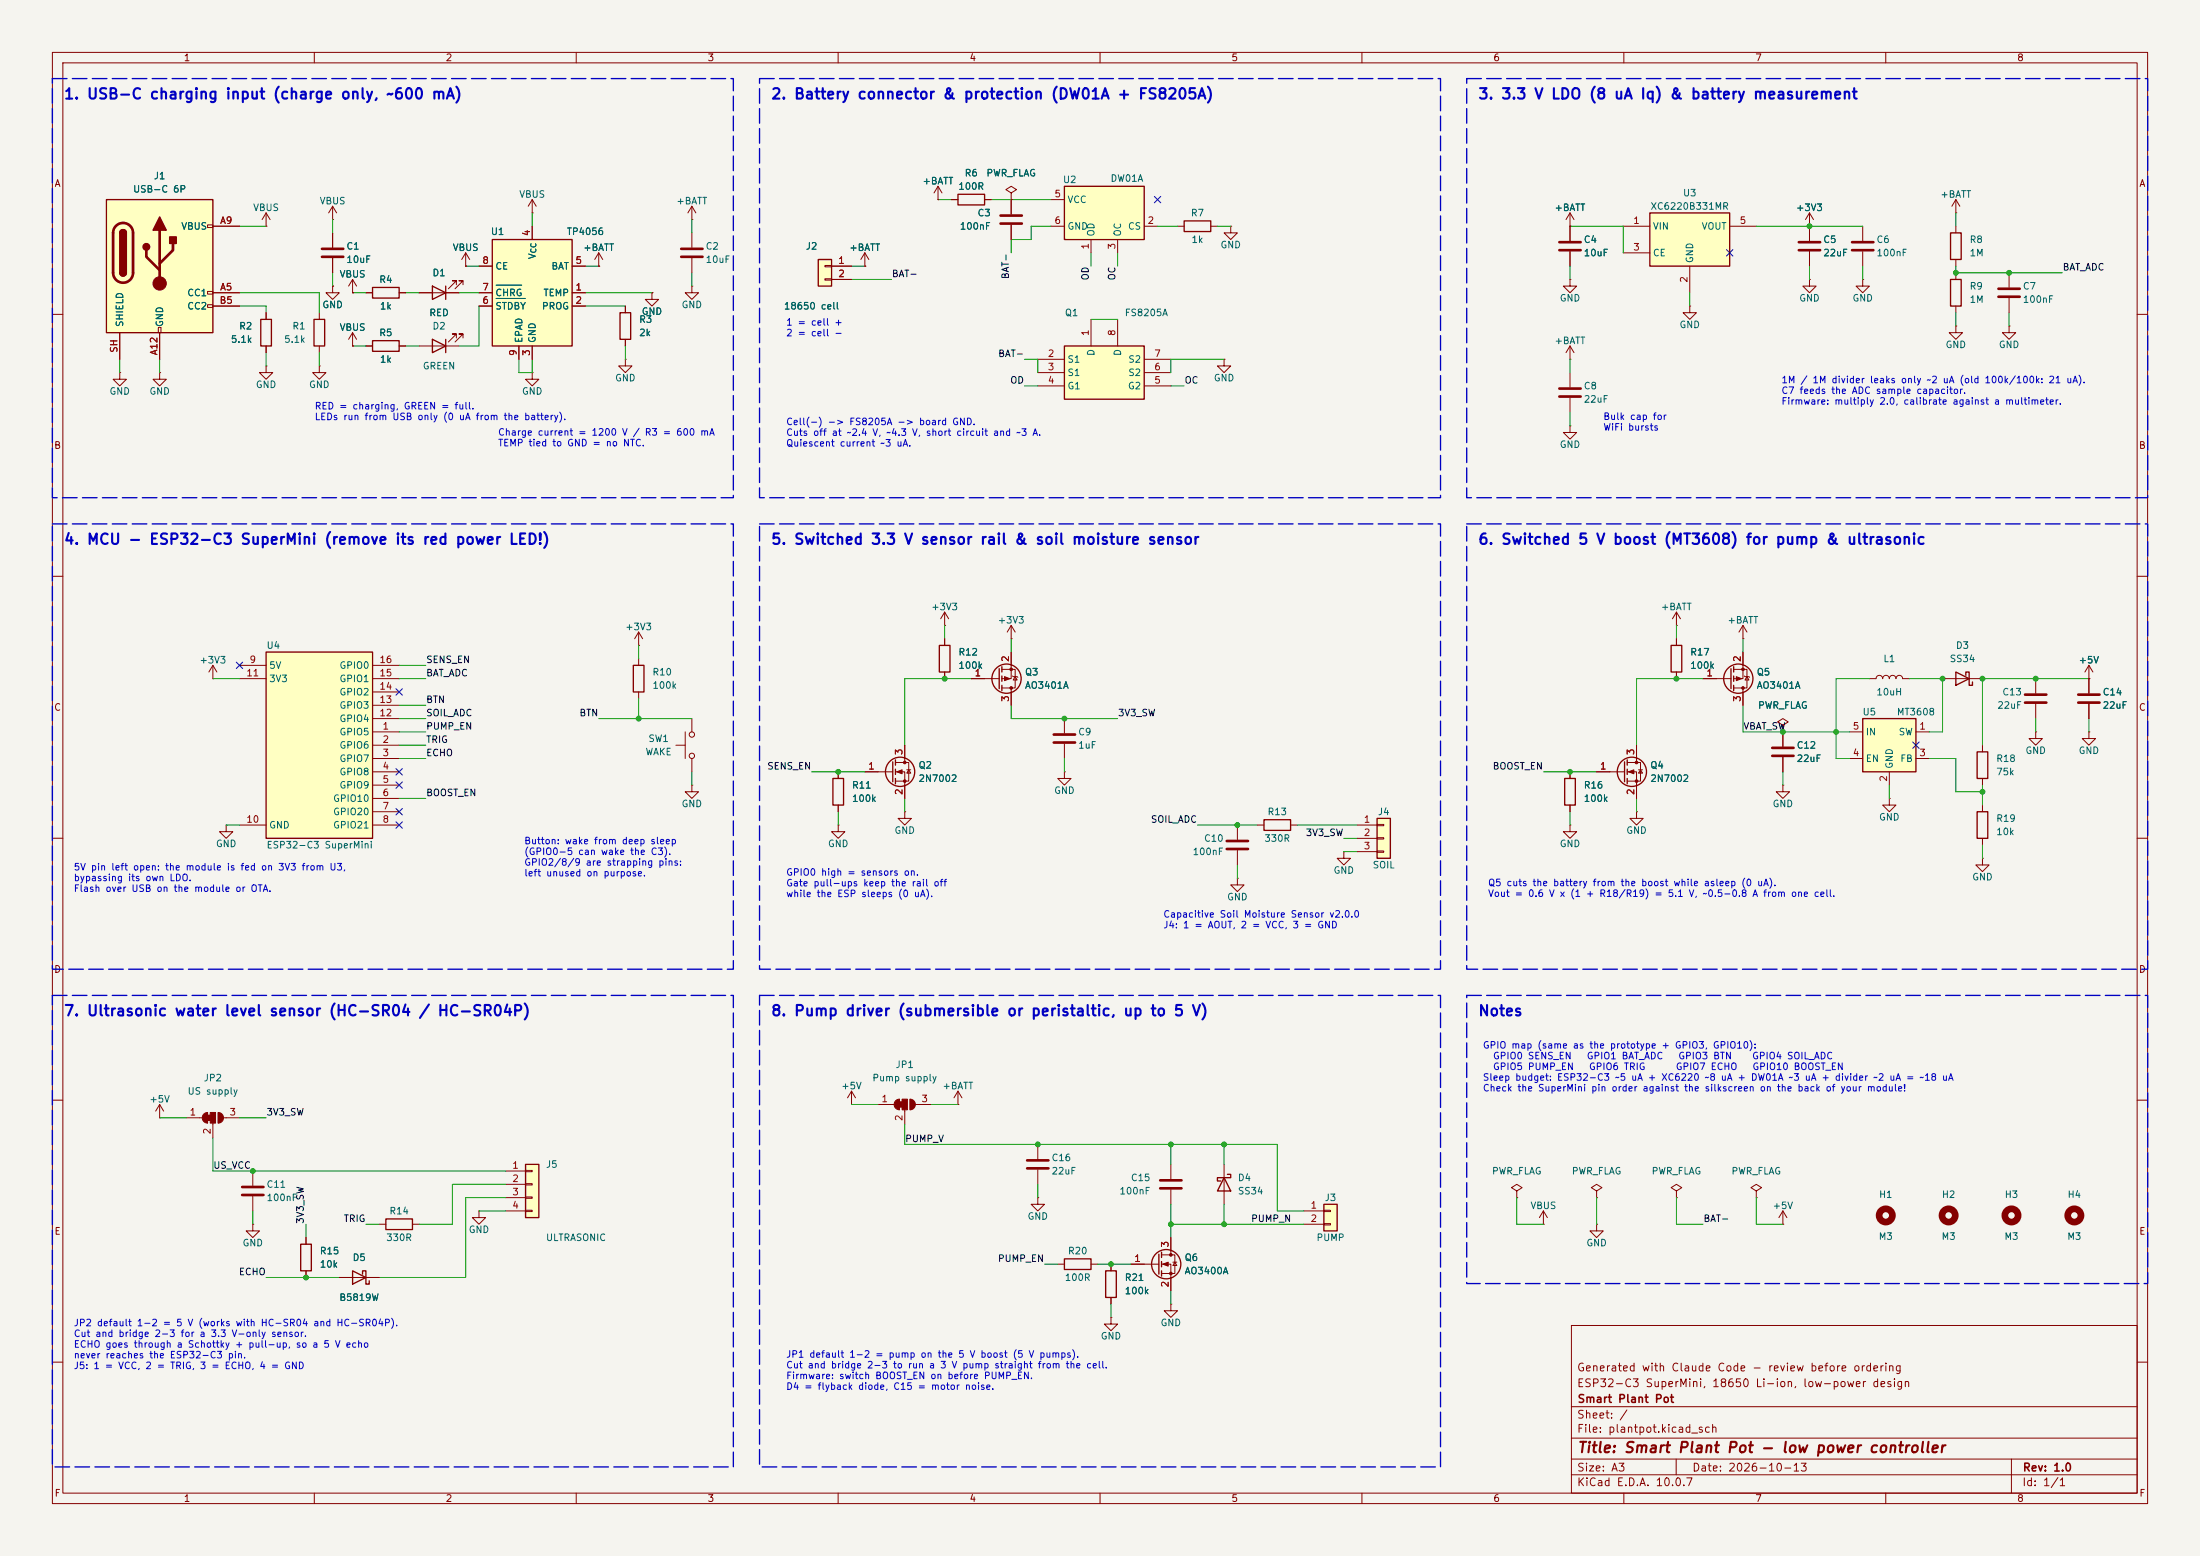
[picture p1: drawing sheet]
<svg xmlns="http://www.w3.org/2000/svg" width="420mm" height="297mm" viewBox="0 0 420 297" stroke-linecap="round" stroke-linejoin="round" font-family="sans-serif">
<path d="M0 0h420v297h-420z" fill="#f5f4ef" stroke="#f5f4ef" stroke-width=".19"/>
<g fill="none" stroke="#840000" stroke-width=".19">
<path d="M10 10h400v277h-400zM12 12h396v273h-396zM60 10v2M110 10v2M160 10v2M210 10v2M260 10v2M310 10v2M360 10v2M61 59.7v1.3M10 60h2M61 66v1.3"/>
<path d="M408 60h2M10 110h2M408 110h2M340.4 139.7v2.8M10 160h2M299.7 157.5v1.3h1.3l-1.3 1.2-1.3-1.2h1.3M299.7 157.5h.1M299.7 147.3v1.3M299.7 153.7v1.2M340.4 149.9v1.2h1.2l-1.2 1.3-1.3-1.3h1.3M340.4 149.9h.1M340.4 144.5v2.8"/>
<path d="M360.7 152.4v1.3h1.2l-1.2 1.2-1.3-1.2h1.3M360.7 152.4h.1M408 160h2M378.5 163.8v1.3h1.2l-1.2 1.3-1.3-1.3h1.3M378.5 163.8h.1M10 210h2M408 210h2M300 253h108v32h-108zM10 260h2M300 278.5h108M300 274.5h108M300 268.5h108"/>
<path d="M320 278.5v3M384 278.5v6.5M408 260h2M60 285v2M110 285v2M160 285v2M210 285v2M260 285v2M300 281.5h108M310 285v2M360 285v2"/>
</g>
<path d="M59.9 61h2.1v5h-2.1zM298.7 148.6h2v5.1h-2z" fill="none" stroke="#840000" stroke-width=".25"/>
<path d="M338.3 142.7h4.1M338.3 144.3h4.1" fill="none" stroke="#840000" stroke-width=".51"/>
<path d="M20.3 38.1h20.3v25.4h-20.3z" fill="#ffffc2"/>
<g fill="none" stroke="#840000" stroke-width=".19">
<path d="M39.6 42.9h1v.5h-1zM39.6 55.6h1v.5h-1zM39.6 58.2h1v.5h-1zM40.6 55.9h5.1M40.6 43.2h5.1M40.6 58.4h5.1M50.8 43.2h.1M50.8 40.6l-.8 1.3M50.8 40.6l.8 1.3M50.8 40.6v2.6M50.8 59.7v1.3M63.5 54.6v1.3h1.3l-1.3 1.3-1.3-1.3h1.3"/>
<path d="M63.5 54.6h.1M67.3 55.9h.1M67.3 53.3l-.8 1.3M67.3 53.3l.8 1.3M67.3 53.3v2.6M69.8 55.9h1.3M76.2 55.9h1.3M80 55.9h7.6M87.1 54.4v-.8h-.7h.7l-1.5 1.5M88.4 54.4v-.8h-.8h.8l-1.5 1.5M88.9 50.8h.1M88.9 48.3l-.8 1.2"/>
<path d="M88.9 48.3l.8 1.2M88.9 48.3v2.5M119.4 58.4v1.3M124.5 55.9v1.3h1.2l-1.2 1.2-1.3-1.2h1.3M124.5 55.9h.1M132.1 54.6v1.3h1.2l-1.2 1.3-1.3-1.3h1.3M132.1 54.6h.1M22.9 71.1v1.3h1.2l-1.2 1.3-1.3-1.3h1.3M22.9 71.1h.1M22.9 63.5v5.1M30.2 62.5h.5v1h-.5zM30.5 71.1v1.3h1.2l-1.2 1.3-1.3-1.3h1.3"/>
<path d="M30.5 71.1h.1M30.5 63.5v5.1M50.8 69.9v1.2h1.3l-1.3 1.3-1.3-1.3h1.3M50.8 69.9h.1M50.8 66v1.3M61 69.9v1.2h1.2l-1.2 1.3-1.3-1.3h1.3M61 69.9h.1M67.3 66h.1M67.3 63.5v2.5M67.3 63.5l-.8 1.3M67.3 63.5l.8 1.3M69.8 66h1.3"/>
<path d="M76.2 66h1.3M80 66h7.6M87.1 64.5v-.7h-.7h.7l-1.5 1.5M88.4 64.5v-.7h-.8h.8l-1.5 1.5M119.4 64.8v1.2M340.4 138.4l1-.6-1-.6-1.1 .6 1.1 .6v1.3M340.4 139.7h.1M388.6 139.7v1.3h1.3l-1.3 1.2-1.3-1.2h1.3M388.6 139.7h.1M388.6 129.5v2.8M388.6 134.4v2.8M398.8 139.7v1.3h1.2l-1.2 1.2-1.3-1.2h1.3"/>
<path d="M398.8 139.7h.1M398.8 129.5h.1M398.8 127l-.8 1.3M398.8 127l.7 1.3M398.8 127v5.3M398.8 134.4v2.8M312.4 154.9v1.3h1.3l-1.3 1.3-1.3-1.3h1.3M312.4 154.9h.1M378.5 142.2v1.3M378.5 148.6v1.3"/>
</g>
<path d="M20.3 38.1h20.3v25.4h-20.3zM22.9 44.5a.64 .64 0 0 1 .6-.7 .64 .64 0 0 1 .6 .7M22.9 52.1a.64 .64 0 0 0 .6 .6 .64 .64 0 0 0 .6-.6M71.1 54.9h5.1v2h-5.1zM82.5 54.6l2.6 1.3-2.6 1.3zM85.1 54.6v2.6M118.4 59.7h2v5.1h-2zM49.8 61h2v5h-2zM71.1 65h5.1v2.1h-5.1zM82.5 64.8l2.6 1.2-2.6 1.3zM85.1 64.8v2.5M377.4 143.5h2.1v5.1h-2.1z" fill="none" stroke="#840000" stroke-width=".25"/>
<path d="M22.1 43.1a1.9 1.9 0 0 1 2.1-.4 1.9 1.9 0 0 1 1.2 1.8v7.6a1.91 1.91 0 0 1-1.9 1.9 1.91 1.91 0 0 1-1.9-1.9v-7.8l.2-.6zM27.9 47.8v1.2l2.6 2.6M30.5 43.9v10.2M33 46.5v1.3l-2.5 2.5M386.6 132.6h4.1M386.6 134.1h4.1M396.7 132.6h4.1M396.7 134.1h4.1" fill="none" stroke="#840000" stroke-width=".51"/>
<g fill="#840000" stroke="#840000" stroke-width=".25">
<path d="M22.9 44.5h1.2v7.6h-1.2z"/>
<path d="M23 44a.64 .64 0 0 1 .7-.1 .64 .64 0 0 1 .4 .6h-1.2z"/>
<path d="M22.9 52.1h1.2a.64 .64 0 0 1-.6 .6 .64 .64 0 0 1-.6-.6z"/>
<path d="M30.5 41.4l1.2 2.5h-2.5z"/>
<path d="M32.4 45.2h1.3v1.3h-1.3z"/>
<circle cx="27.9" cy="47.1" r=".63"/>
</g>
<circle cx="30.5" cy="54.1" r="1.27" fill="#840000" stroke="#840000" stroke-width=".19"/>
<path d="M355.6 137.2h10.2v10.1h-10.2z" fill="#ffffc2"/>
<path d="M355.6 137.2h10.2v10.1h-10.2z" fill="none" stroke="#840000" stroke-width=".25"/>
<path d="M353.1 139.7h2.5M365.8 139.7h2.5M353.1 144.8h2.5M360.7 147.3v2.6M365.8 144.8h2.5" fill="none" stroke="#840000" stroke-width=".19"/>
<path d="M94 45.7h15.2v20.3h-15.2z" fill="#ffffc2"/>
<g fill="none" stroke="#840000" stroke-width=".25">
<path d="M182.9 37.1h5.1v2h-5.1zM94 45.7h15.2v20.3h-15.2zM226.1 42.2h5v2h-5zM190.8 127.6v3.8M191.3 127.3v1M191.3 129v1M191.3 130.8v1M319 123.2h2.1v5.1h-2.1zM310.1 145.4v3.8M310.6 145v1.1M310.6 146.8v1M310.6 148.6v1"/>
<path d="M377.4 154.9h2.1v5.1h-2.1z"/>
<circle cx="192.2" cy="129.5" r="2.79"/>
<circle cx="311.5" cy="147.3" r="2.79"/>
</g>
<g fill="none" stroke="#840000" stroke-width=".19">
<path d="M63.5 39.4l-.8 1.2M63.5 39.4l.8 1.2M63.5 39.4v2.5M101.6 38.1v2.5M101.6 38.1l-.8 1.3M101.6 38.1l.8 1.3M132.1 39.4v2.5M132.1 39.4l-.8 1.2M132.1 39.4l.7 1.2M181.6 38.1h1.3M188 38.1h1.2M193 36.8l1.1-.6-1.1-.6-1 .6 1 .6v1.3"/>
<path d="M193 38.1h.1M193 38.1v2.8M63.5 41.9h.1M91.4 55.9h2.6M91.4 58.4h2.6M91.4 50.8h2.6M101.6 40.6h.1M101.6 43.2v2.5M109.2 55.9h2.6M109.2 58.4h2.6M109.2 50.8h2.6M132.1 41.9h.1"/>
<path d="M132.1 44.5v2.7M132.1 49.3v2.8M193 42.9v2.8M224.8 43.2h1.3M231.1 43.2h1.3M234.9 43.2v1.3h1.3l-1.3 1.2-1.2-1.2h1.2M234.9 43.2h.1M99.1 66v2.6M101.6 66v2.6M320 119.4h.1M320 116.8v2.6M320 116.8l-.7 1.3"/>
<path d="M320 116.8l.8 1.3M332.7 119.4l-.7 1.3M332.7 119.4l.8 1.3M332.7 119.4v2.5M185.4 129.5h5.4M191.3 127.8h2.5v3.5h-2.5M193 124.5v5h-1.7M193 131.3v3.3M193.3 129l1 .3M193.8 129.2l.4 .6h-.8zM320 121.9v1.3M320 128.3v1.2"/>
<path d="M332.7 121.9h.1M304.8 147.3h5.3M310.6 145.5h2.6v3.6h-2.6M310.6 147.3h1.8v5.1M312.4 142.2v3.3M312.8 146.9h.8M313.2 146.9l.4 .7h-.8zM378.5 153.7v1.2M378.5 160v1.3"/>
</g>
<path d="M94.7 57h5.6M94.7 54.4h4.9" fill="none" stroke="#006464" stroke-width=".19"/>
<path d="M130 47.5h4.1M130 49h4.1M191 41.1h4.1M191 42.7h4.1" fill="none" stroke="#840000" stroke-width=".51"/>
<g fill="#840000" stroke="#840000" stroke-width=".19">
<path d="M310.9 147.3l1-.4v.8z"/>
<path d="M191.8 129.2l1 .3-1 .4z"/>
<circle cx="312.4" cy="145.5" r=".25"/>
<circle cx="312.4" cy="149.1" r=".25"/>
<circle cx="193" cy="131.3" r=".25"/>
<circle cx="193" cy="127.8" r=".25"/>
</g>
<path d="M203.2 35.6h15.2v10.1h-15.2z" fill="#ffffc2"/>
<path d="M203.2 35.6h15.2v10.1h-15.2z" fill="none" stroke="#840000" stroke-width=".25"/>
<path d="M200.7 38.1h2.5M200.7 43.2h2.5M208.3 45.7v2.6M213.4 45.7v2.6M218.4 43.2h2.6M236.2 157.5v2.8M236.2 167.6v1.3h1.3l-1.3 1.3-1.3-1.3h1.3M236.2 167.6h.1M236.2 162.3v2.8M256.5 162.6v1.2h1.3l-1.3 1.3-1.2-1.3h1.2M256.5 162.6h.1" fill="none" stroke="#840000" stroke-width=".19"/>
<path d="M234.2 160.5h4.1M234.2 162.1h4.1" fill="none" stroke="#840000" stroke-width=".51"/>
<path d="M262.9 156.2h2.5v7.6h-2.5z" fill="#ffffc2"/>
<g fill="none" stroke="#840000" stroke-width=".25">
<path d="M179.3 123.2h2.1v5.1h-2.1zM373.4 128.3l2.5 1.2-2.5 1.3zM375.3 128.9v-.6h.6v2.5h.7v-.6M159 148.6h2v5.1h-2zM170.4 145.4v3.8M170.9 145v1.1M170.9 146.8v1M170.9 148.6v1M241.3 156.5h5.1v2h-5.1zM262.9 156.2h2.5v7.6h-2.5zM221.2 239.4v3.8M221.7 239v1"/>
<path d="M233.7 224.8l1.2 2.5h-2.5zM234.3 224.2h.6v.6h-2.5v.6h.6M221.7 240.8v1M221.7 242.6v1"/>
<circle cx="171.8" cy="147.3" r="2.79"/>
<circle cx="222.6" cy="241.3" r="2.79"/>
</g>
<g fill="none" stroke="#840000" stroke-width=".19">
<path d="M63.5 44.5v2.7M63.5 49.3v2.8M233.7 68.6v1.3h1.2l-1.2 1.2-1.3-1.2h1.3M233.7 68.6h.1M299.7 81.3v1.3h1.3l-1.3 1.2-1.3-1.2h1.3M299.7 81.3h.1M180.3 119.4h.1M180.3 116.8v2.6M180.3 116.8l-.7 1.3M180.3 116.8l.8 1.3M193 119.4l-.7 1.3M193 119.4l.8 1.3"/>
<path d="M193 119.4v2.5M180.3 121.9v1.3M180.3 128.3v1.2M193 121.9h.1M203.2 137.2v2.8M356.9 129.5h1.2a.64 .64 0 0 1 .7-.6 .64 .64 0 0 1 .6 .6 .64 .64 0 0 1 .6-.6 .64 .64 0 0 1 .7 .6 .64 .64 0 0 1 .6-.6 .64 .64 0 0 1 .6 .6 .64 .64 0 0 1 .7-.6 .64 .64 0 0 1 .6 .6h1.3M370.8 129.5h7.7M160 157.5v1.3h1.3l-1.3 1.2-1.3-1.2h1.3M160 157.5h.1M160 147.3v1.3M160 153.7v1.2M165.1 147.3h5.3"/>
<path d="M170.9 145.5h2.6v3.6h-2.6M170.9 147.3h1.8v5.1M172.7 154.9v1.3h1.3l-1.3 1.3-1.3-1.3h1.3M172.7 154.9h.1M172.7 142.2v3.3M173.1 146.9h.8M173.5 146.9l.4 .7h-.8zM203.2 147.3v1.3h1.3l-1.3 1.3-1.3-1.3h1.3M203.2 147.3h.1M203.2 142v2.8M240 157.5h1.3M246.4 157.5h1.2"/>
<path d="M259.1 157.5h3.8M262.9 157.4h1.3v.2h-1.3zM262.9 159.9h1.3v.2h-1.3zM259.1 160h3.8M259.1 162.6h3.8M262.9 162.4h1.3v.3h-1.3zM162.6 210.8h.1M162.6 208.3l-.8 1.3M162.6 208.3l.7 1.3M162.6 208.3v2.5M167.6 210.8h3.1M171.7 209.8v2"/>
<path d="M172.7 211.8v2.8M173.7 209.8v2M174.8 210.8h3M182.9 210.8h.1M182.9 208.3l-.8 1.3M182.9 208.3l.7 1.3M182.9 208.3v2.5M198.1 218.4v2.8M198.1 228.6v1.3h1.3l-1.3 1.2-1.3-1.2h1.3M198.1 228.6h.1M198.1 223.3v2.8M221.7 239.5h2.6v3.6h-2.6"/>
<path d="M223.5 236.2v3.3M233.7 222.2v7.7M215.9 241.3h5.3M221.7 241.3h1.8v5.1M223.5 248.9v1.3h1.3l-1.3 1.3-1.3-1.3h1.3M223.5 248.9h.1M223.9 240.9h.8M224.3 240.9l.4 .7h-.8z"/>
</g>
<g fill="#840000" stroke="#840000" stroke-width=".19">
<path d="M171.2 147.3l1-.4v.8z"/>
<path d="M171.7 210.3h.5v1h-.5z"/>
<path d="M171 210.1l.7-.3v2a1.02 1.02 0 0 1-.9-.6 1.02 1.02 0 0 1 .2-1.1z"/>
<path d="M172.2 209.8h1v2h-1z"/>
<path d="M173.7 209.8a1.02 1.02 0 0 1 1 1 1.02 1.02 0 0 1-1 1z"/>
<path d="M222 241.3l1-.4v.8z"/>
<circle cx="172.7" cy="145.5" r=".25"/>
<circle cx="172.7" cy="149.1" r=".25"/>
<circle cx="223.5" cy="239.5" r=".25"/>
<circle cx="223.5" cy="243.1" r=".25"/>
</g>
<path d="M61.5 47.5h4M61.5 49h4M201.2 140.2h4M201.2 141.7h4M196.1 221.5h4.1M196.1 223h4.1" fill="none" stroke="#840000" stroke-width=".51"/>
<path d="M252.7 229.9h2.6v5h-2.6z" fill="#ffffc2"/>
<path d="M252.7 229.9h2.6v5h-2.6zM203.2 240.3h5.1v2h-5.1zM211.1 242.6h2v5h-2z" fill="none" stroke="#840000" stroke-width=".25"/>
<path d="M223.5 222.2v2.8M223.5 227.1v2.8M248.9 231.1h3.8M248.9 233.7h3.8M252.7 231h1.3v.3h-1.3zM252.7 233.6h1.3v.2h-1.3zM201.9 241.3h1.3M208.3 241.3h1.2M212.1 251.5v1.2h1.3l-1.3 1.3-1.3-1.3h1.3M212.1 251.5h.1M212.1 241.3v1.3M212.1 247.6v1.3" fill="none" stroke="#840000" stroke-width=".19"/>
<path d="M221.5 225.3h4.1M221.5 226.8h4.1" fill="none" stroke="#840000" stroke-width=".51"/>
<path d="M156.2 49.5h2.5v5.1h-2.5z" fill="#ffffc2"/>
<path d="M156.2 49.5h2.5v5.1h-2.5z" fill="none" stroke="#840000" stroke-width=".25"/>
<path d="M179.1 38.1h.1M179.1 35.6l-.8 1.2M179.1 35.6l.7 1.2M179.1 35.6v2.5M157.5 50.7h1.2v.2h-1.2zM157.5 53.2h1.2v.3h-1.2zM158.7 50.8h3.9M158.7 53.3h3.9M165.1 50.8h.1M165.1 48.3l-.8 1.2M165.1 48.3l.8 1.2M165.1 48.3v2.5" fill="none" stroke="#840000" stroke-width=".19"/>
<path d="M203.2 66h15.2v10.2h-15.2z" fill="#ffffc2"/>
<path d="M203.2 66h15.2v10.2h-15.2z" fill="none" stroke="#840000" stroke-width=".25"/>
<path d="M198.1 68.6h5.1M198.1 71.1h5.1M198.1 73.7h5.1M208.3 61v5M213.4 61v5M218.4 68.6h5.1M218.4 71.1h5.1M218.4 73.7h5.1" fill="none" stroke="#840000" stroke-width=".19"/>
<path d="M315 40.6h15.2v10.2h-15.2z" fill="#ffffc2"/>
<g fill="none" stroke="#840000" stroke-width=".25">
<path d="M315 40.6h15.2v10.2h-15.2zM372.4 53.3h2v5.1h-2zM330.5 127.6v3.8M331 127.3v1M331 129v1M331 130.8v1"/>
<circle cx="331.9" cy="129.5" r="2.79"/>
</g>
<g fill="none" stroke="#840000" stroke-width=".19">
<path d="M373.4 38.1v2.5M373.4 38.1l-.8 1.3M373.4 38.1l.7 1.3M299.7 43.2h.1M299.7 40.6l-.7 1.3M299.7 40.6l.8 1.3M299.7 40.6v2.6M309.9 43.2h5.1M309.9 48.3h5.1M322.6 50.8v5.1M330.2 43.2h5.1M373.4 40.6h.1"/>
<path d="M373.4 52.1v1.2M373.4 58.4v1.3M383.5 52.1v2.8M383.5 56.9v2.8M299.7 71.1v2.8M299.7 75.9v2.8M383.5 62.2v1.3h1.3l-1.3 1.3-1.2-1.3h1.2M383.5 62.2h.1M121.9 123.2h.1M121.9 120.7l-.7 1.2M121.9 120.7l.8 1.2M121.9 120.7v2.5"/>
<path d="M325.1 129.5h5.4M331 127.8h2.5v3.5h-2.5M332.7 124.5v5h-1.7M332.7 131.3v3.3M333 129l1 .3M333.5 129.2l.4 .6h-.8zM35.6 213.4h3M39.6 212.3v2.1M40.6 214.4v2.8M41.7 212.3v2.1M42.7 213.4h3"/>
</g>
<g fill="#840000" stroke="#840000" stroke-width=".19">
<path d="M39.6 212.9h.5v1h-.5z"/>
<path d="M38.9 212.6l.7-.3v2.1a1.02 1.02 0 0 1-.9-.7 1.02 1.02 0 0 1 .2-1.1z"/>
<path d="M40.1 212.3h1v2.1h-1z"/>
<path d="M41.7 212.3a1.02 1.02 0 0 1 1 1.1 1.02 1.02 0 0 1-1 1z"/>
<path d="M331.5 129.2l1 .3-1 .4z"/>
<circle cx="332.7" cy="131.3" r=".25"/>
<circle cx="332.7" cy="127.8" r=".25"/>
</g>
<path d="M381.5 55.1h4.1M381.5 56.6h4.1M297.7 74.2h4.1M297.7 75.7h4.1" fill="none" stroke="#840000" stroke-width=".51"/>
<path d="M50.8 124.5h20.3v35.5h-20.3z" fill="#ffffc2"/>
<path d="M372.4 44.5h2v5h-2zM50.8 124.5h20.3v35.5h-20.3zM73.7 232.7h5v2h-5zM67.3 242.6l2.5 1.2-2.5 1.3zM69.2 243.2v-.6h.6v2.5h.7v-.6" fill="none" stroke="#840000" stroke-width=".25"/>
<g fill="none" stroke="#840000" stroke-width=".19">
<path d="M114.3 50.8h.1M114.3 48.3l-.8 1.2M114.3 48.3l.8 1.2M114.3 48.3v2.5M299.7 53.3v1.3h1.3l-1.3 1.3-1.3-1.3h1.3M299.7 53.3h.1M299.7 43.2v2.8M299.7 48v2.8M322.6 58.4v1.3h1.2l-1.2 1.3-1.3-1.3h1.3M322.6 58.4h.1M345.4 43.2h.1M345.4 53.3v1.3h1.3l-1.3 1.3-1.2-1.3h1.2"/>
<path d="M345.4 53.3h.1M345.4 40.6l-.7 1.3M345.4 40.6l.8 1.3M345.4 40.6v5.4M345.4 48v2.8M355.6 53.3v1.3h1.3l-1.3 1.3-1.3-1.3h1.3M355.6 53.3h.1M355.6 43.2v2.8M355.6 48v2.8M373.4 43.2v1.3M373.4 49.5v1.3M40.6 129.5h.1"/>
<path d="M40.6 127l-.7 1.3M40.6 127l.8 1.3M40.6 127v2.5M45.7 127h5.1M45.7 129.5h5.1M71.1 139.7h5.1M71.1 127h5.1M71.1 129.5h5.1M71.1 137.2h5.1M71.1 134.6h5.1M71.1 132.1h5.1M43.2 157.5v1.3h1.2l-1.2 1.2-1.3-1.2h1.3"/>
<path d="M43.2 157.5h.1M45.7 157.5h5.1M71.1 142.2h5.1M71.1 144.8h5.1M71.1 147.3h5.1M71.1 149.9h5.1M71.1 152.4h5.1M71.1 154.9h5.1M71.1 157.5h5.1M30.5 213.4h.1M30.5 210.8l-.8 1.3M30.5 210.8l.7 1.3"/>
<path d="M30.5 210.8v2.6M48.3 233.7v1.2h1.2l-1.2 1.3-1.3-1.3h1.3M48.3 233.7h.1M72.4 233.7h1.3M78.7 233.7h1.3M294.6 233.7h.1M294.6 231.1l-.7 1.3M294.6 231.1l.8 1.3M294.6 231.1v2.6M304.8 233.7v1.2h1.3l-1.3 1.3-1.3-1.3h1.3M304.8 233.7h.1M304.8 227.3l1-.6-1-.6-1 .6 1 .6v1.3"/>
<path d="M304.8 228.6h.1M320 227.3l1.1-.6-1.1-.6-1 .6 1 .6v1.3M320 228.6h.1M64.8 243.8h7.6"/>
</g>
<path d="M297.7 46.2h4.1M297.7 47.8h4.1M343.4 46.2h4.1M343.4 47.8h4.1M353.6 46.2h4M353.6 47.8h4" fill="none" stroke="#840000" stroke-width=".51"/>
<g fill="none" stroke="#840000" stroke-width="1.3">
<circle cx="372" cy="232" r="1.27"/>
<circle cx="384" cy="232" r="1.27"/>
</g>
<path d="M100.3 222.2h2.6v10.2h-2.6z" fill="#ffffc2"/>
<path d="M120.9 127h2v5.1h-2zM57.4 237.5h2v5.1h-2zM100.3 222.2h2.6v10.2h-2.6z" fill="none" stroke="#840000" stroke-width=".25"/>
<g fill="none" stroke="#840000" stroke-width=".19">
<path d="M179.1 38.1h.1M181.6 38.1h1.3M188 38.1h1.2M193 38.1h.1M193 38.1v2.8M40.6 55.9h5.1M40.6 58.4h5.1M40.6 43.2h5.1M50.8 59.7v1.3M63.5 54.6h.1M63.5 44.5v2.7M63.5 49.3v2.8"/>
<path d="M67.3 55.9h.1M69.8 55.9h1.3M76.2 55.9h1.3M80 55.9h2.5M85.1 55.9h2.5M88.9 50.8h.1M91.4 55.9h2.6M91.4 58.4h2.6M91.4 50.8h2.6M101.6 43.2v2.5M109.2 55.9h2.6M109.2 58.4h2.6"/>
<path d="M109.2 50.8h2.6M114.3 50.8h.1M119.4 58.4v1.3M124.5 55.9h.1M158.7 50.8h3.9M158.7 53.3h3.9M165.1 50.8h.1M193 42.9v2.8M299.7 43.2h.1M299.7 43.2v2.8M299.7 48v2.8M345.4 43.2h.1"/>
<path d="M345.4 43.2v2.8M345.4 48v2.8M22.9 63.5v5.1M30.5 63.5v5.1M50.8 66v1.3M67.3 66h.1M69.8 66h1.3M76.2 66h1.3M99.1 66v2.6M101.6 71.1v1.3h1.3l-1.3 1.3-1.3-1.3h1.3M101.6 71.1h.1M101.6 66v2.6"/>
<path d="M119.4 68.6v1.3h1.2l-1.2 1.2-1.3-1.2h1.3M119.4 68.6h.1M119.4 64.8v1.2M299.7 68.6h.1M299.7 66l-.7 1.3M299.7 66l.8 1.3M299.7 66v2.6M373.4 62.2v1.3h1.2l-1.2 1.3-1.3-1.3h1.3M373.4 62.2h.1M121.9 125.7v1.3M121.9 132.1v1.3M130.8 139.7v5.1"/>
<path d="M132.1 137.2v2.5M180.3 121.9v1.3M180.3 128.3v1.2M185.4 129.5h2.6M193 124.5v2.5M193 132.1v2.5M320 121.9v1.3M320 128.3v1.2M325.1 129.5h2.6M332.7 124.5v2.5M332.7 132.1v2.5M340.4 139.7h.1"/>
<path d="M340.4 139.7v2.8M398.8 129.5h.1M398.8 129.5v2.8M398.8 134.4v2.8M129 142.2h1.8M132.1 149.9v1.2h1.2l-1.2 1.3-1.3-1.3h1.3M132.1 149.9h.1M132.1 144.8v2.5M160 147.3v1.3M160 153.7v1.2M165.1 147.3h2.5M172.7 142.2v2.6"/>
<path d="M172.7 149.9v2.5M299.7 147.3v1.3M299.7 153.7v1.2M304.8 147.3h2.5M312.4 142.2v2.6M312.4 149.9v2.5M340.4 144.5v2.8M48.3 223.5v2.8M48.3 228.3v2.8M58.4 236.2v1.3M91.4 231.1v1.3h1.3l-1.3 1.3-1.2-1.3h1.2M91.4 231.1h.1"/>
<path d="M96.5 223.5h3.8M96.5 226.1h3.8M96.5 228.6h3.8M96.5 231.1h3.8M100.3 223.4h1.3v.2h-1.3zM100.3 225.9h1.3v.3h-1.3zM100.3 228.5h1.3v.2h-1.3zM100.3 231h1.3v.3h-1.3zM223.5 236.2v2.6M289.6 227.3l1-.6-1-.6-1.1 .6 1.1 .6v1.3M289.6 228.6h.1M335.3 227.3l1-.6-1-.6-1 .6 1 .6v1.3"/>
<path d="M335.3 228.6h.1M340.4 233.7h.1M340.4 231.1l-.8 1.3M340.4 231.1l.7 1.3M340.4 231.1v2.6M58.4 242.6v1.2M64.8 243.8h2.5M69.8 243.8h2.6M212.1 241.3v1.3M212.1 247.6v1.3M215.9 241.3h2.5M223.5 243.8v2.6"/>
<circle cx="132.1" cy="144.3" r=".51"/>
<circle cx="132.1" cy="140.2" r=".51"/>
</g>
<path d="M46.2 226.6h4.1M46.2 228.1h4.1" fill="none" stroke="#840000" stroke-width=".51"/>
<g fill="none" stroke="#840000" stroke-width="1.3">
<circle cx="360" cy="232" r="1.27"/>
<circle cx="396" cy="232" r="1.27"/>
</g>
<g fill="none" stroke="#009600" stroke-width=".19">
<path d="M179.1 38.1h2.5M189.2 38.1h11.5M45.7 43.2h5.1M45.7 55.9h15.3v3.8M45.7 58.4h5.1v1.3M63.5 41.9v2.6M63.5 52.1v2.5M67.3 55.9h2.5M77.5 55.9h2.5M87.6 55.9h3.8M88.9 50.8h2.5M91.4 58.4v7.6h-3.8"/>
<path d="M101.6 40.6v2.6M111.8 50.8h2.5M111.8 55.9h12.7M111.8 58.4h7.6M132.1 41.9v2.6M132.1 52.1v2.5M162.6 50.8h2.5M162.6 53.3h7.6M200.7 43.2h-3.9v2.5h-3.8v2.6M208.3 48.3v2.5M213.4 48.3v2.5M221 43.2h3.8"/>
<path d="M232.4 43.2h2.5M299.7 50.8v2.5M299.7 43.2h10.2v5.1M322.6 55.9v2.5M335.3 43.2h20.3M345.4 50.8v2.5M355.6 50.8v2.5M373.4 50.8v1.3h20.3M373.4 40.6v2.6M373.4 59.7v2.5M383.5 59.7v2.5M22.9 68.6v2.5"/>
<path d="M30.5 68.6v2.5M50.8 67.3v2.6M61 67.3v2.6M67.3 66h2.5M77.5 66h2.5M99.1 68.6v2.5h2.5v-2.5M119.4 66v2.6M195.6 68.6h2.5v2.5M195.6 73.7h2.5M208.3 61h5.1M223.5 73.7h2.6M233.7 68.6h-10.2v2.5"/>
<path d="M299.7 68.6v2.5M299.7 78.7v2.6M180.3 119.4v2.5M320 119.4v2.5M40.6 129.5h5.1M76.2 129.5h5.1M76.2 137.2h5.1M76.2 139.7h5.1M76.2 127h5.1M76.2 134.6h5.1M114.3 137.2h17.8M121.9 123.2v2.5"/>
<path d="M121.9 133.4v3.8M185.4 129.5h-12.7v12.7M193 134.6v2.6h20.4M193 121.9v2.6M325.1 129.5h-12.7v12.7M332.7 121.9v2.6M332.7 134.6v5.1h20.4M356.9 129.5h-6.4v15.3h2.6M364.5 129.5h6.3v10.2h-2.5M388.6 137.2v2.5M398.8 129.5h-20.3v12.7M398.8 137.2v2.5"/>
<path d="M43.2 157.5h2.5M76.2 144.8h5.1M76.2 142.2h5.1M76.2 152.4h5.1M132.1 147.3v2.6M154.9 147.3h10.2M160 154.9v2.6M172.7 152.4v2.5M203.2 144.8v2.5M228.6 157.5h11.4M247.6 157.5h11.5M294.6 147.3h10.2"/>
<path d="M299.7 154.9v2.6M312.4 152.4v2.5M340.4 147.3v2.6M360.7 149.9v2.5M368.3 144.8h5.1v6.3h5.1M378.5 149.9v3.8M236.2 165.1v2.5M256.5 162.6h2.6M256.5 160h2.6M378.5 161.3v2.5M30.5 213.4h5.1M40.6 217.2v6.3h55.9"/>
<path d="M45.7 213.4h5.1M162.6 210.8h5M172.7 214.6v3.8h71.1v12.7h5.1M177.8 210.8h5.1M223.5 218.4v3.8M233.7 218.4v3.8M48.3 231.1v2.6M58.4 233.7v2.5M69.8 233.7h2.6M91.4 231.1h5.1M96.5 226.1h-10.1v7.6h-6.4M96.5 228.6h-7.6v15.2h-16.5"/>
<path d="M198.1 226.1v2.5M223.5 233.7h25.4M223.5 229.9v6.3M233.7 229.9v3.8M289.6 228.6v5.1h5M304.8 228.6v5.1M320 228.6v5.1h5.1M335.3 228.6v5.1h5.1M50.8 243.8h14M199.4 241.3h2.5M209.5 241.3h6.4M212.1 248.9v2.6"/>
<path d="M223.5 246.4v2.5"/>
</g>
<g fill="none" stroke="#000084" stroke-width=".19">
<path d="M220.4 37.5l1.2 1.2M221.6 37.5l-1.2 1.2M329.6 47.7l1.2 1.2M330.8 47.7l-1.2 1.2M45.1 126.4l1.2 1.2M46.3 126.4l-1.2 1.2M75.6 131.5l1.2 1.2M76.8 131.5l-1.2 1.2M75.6 154.3l1.2 1.2M75.6 146.7l1.2 1.2M75.6 149.3l1.2 1.2M75.6 156.9l1.2 1.2"/>
<path d="M76.8 154.3l-1.2 1.2M76.8 146.7l-1.2 1.2M76.8 149.3l-1.2 1.2M76.8 156.9l-1.2 1.2M365.2 141.6l1.2 1.2M366.4 141.6l-1.2 1.2"/>
</g>
<path d="M10 15h130v80h-130zM145 15h130v80h-130zM280 15h130v80h-130zM10 100h130v85h-130zM145 100h130v85h-130zM280 100h130v85h-130zM10 190h130v90h-130zM145 190h130v90h-130zM280 190h130v55h-130z" fill="none" stroke="#0000c2" stroke-width=".25" stroke-dasharray="2.8 1"/>
<path d="M94.7 57h5.6M94.7 54.4h4.9" fill="none" stroke="#006464" stroke-width=".19"/>
<g fill="#009600" stroke="#009600" stroke-width=".19">
<circle cx="48.3" cy="223.5" r=".46"/>
<circle cx="58.4" cy="243.8" r=".46"/>
<circle cx="121.9" cy="137.2" r=".46"/>
<circle cx="203.2" cy="137.2" r=".46"/>
<circle cx="345.4" cy="43.2" r=".46"/>
<circle cx="320" cy="129.5" r=".46"/>
<circle cx="233.7" cy="233.7" r=".46"/>
<circle cx="223.5" cy="218.4" r=".46"/>
<circle cx="233.7" cy="218.4" r=".46"/>
<circle cx="223.5" cy="233.7" r=".46"/>
<circle cx="198.1" cy="218.4" r=".46"/>
<circle cx="236.2" cy="157.5" r=".46"/>
<circle cx="180.3" cy="129.5" r=".46"/>
<circle cx="160" cy="147.3" r=".46"/>
<circle cx="212.1" cy="241.3" r=".46"/>
<circle cx="388.6" cy="129.5" r=".46"/>
<circle cx="370.8" cy="129.5" r=".46"/>
<circle cx="378.5" cy="129.5" r=".46"/>
<circle cx="350.5" cy="139.7" r=".46"/>
<circle cx="340.4" cy="139.7" r=".46"/>
<circle cx="383.5" cy="52.1" r=".46"/>
<circle cx="373.4" cy="52.1" r=".46"/>
<circle cx="299.7" cy="147.3" r=".46"/>
<circle cx="378.5" cy="151.1" r=".46"/>
</g>
<g font-size="2" fill="#0000c2">
<text x="12.1" y="19.4">1. USB-C charging input (charge only, ~600 mA)</text>
<text x="147.1" y="19.4">2. Battery connector &amp; protection (DW01A + FS8205A)</text>
<text x="282.1" y="19.4">3. 3.3 V LDO (8 uA Iq) &amp; battery measurement</text>
<text x="12.1" y="104.4">4. MCU - ESP32-C3 SuperMini (remove its red power LED!)</text>
<text x="147.1" y="104.4">5. Switched 3.3 V sensor rail &amp; soil moisture sensor</text>
<text x="282.1" y="104.4">6. Switched 5 V boost (MT3608) for pump &amp; ultrasonic</text>
<text x="12.1" y="194.4">7. Ultrasonic water level sensor (HC-SR04 / HC-SR04P)</text>
<text x="147.1" y="194.4">8. Pump driver (submersible or peristaltic, up to 5 V)</text>
<text x="282.1" y="194.4">Notes</text>
</g>
<text font-size="2" fill="#840000" x="301" y="277.8">Title: Smart Plant Pot - low power controller</text>
<g font-size="1.5" fill="#840000">
<text x="300.9" y="262.1">Generated with Claude Code - review before ordering</text>
<text x="300.9" y="265.1">ESP32-C3 SuperMini, 18650 Li-ion, low-power design</text>
<text x="301" y="268.1">Smart Plant Pot</text>
<text x="300.9" y="273.8">File: plantpot.kicad_sch</text>
<text x="300.9" y="271.1">Sheet: /</text>
<text x="300.9" y="281.2">Size: A3</text>
<text x="322.9" y="281.2">Date: 2026-10-13</text>
<text x="386" y="281.2">Rev: 1.0</text>
<text x="300.9" y="284">KiCad E.D.A. 10.0.7</text>
<text x="385.9" y="284">Id: 1/1</text>
</g>
<g font-size="1.3" fill="#840000">
<text x="35" y="12">1</text>
<text x="85" y="12">2</text>
<text x="135" y="12">3</text>
<text x="185" y="12">4</text>
<text x="235" y="12">5</text>
<text x="285" y="12">6</text>
<text x="335" y="12">7</text>
<text x="385" y="12">8</text>
<text x="10.3" y="36">A</text>
<text x="408.3" y="36">A</text>
<text x="10.2" y="86">B</text>
<text x="408.2" y="86">B</text>
<text x="10.2" y="136">C</text>
<text x="408.2" y="136">C</text>
<text x="10.2" y="186">D</text>
<text x="408.2" y="186">D</text>
<text x="10.3" y="236">E</text>
<text x="408.3" y="236">E</text>
<text x="10.3" y="286">F</text>
<text x="35" y="287">1</text>
<text x="85" y="287">2</text>
<text x="135" y="287">3</text>
<text x="185" y="287">4</text>
<text x="235" y="287">5</text>
<text x="285" y="287">6</text>
<text x="335" y="287">7</text>
<text x="385" y="287">8</text>
<text x="408.3" y="286">F</text>
</g>
<g font-size="1.3" fill="#006464">
<text x="29.3" y="34.5">J1</text>
<text x="176" y="35.5">+BATT</text>
<text x="184.1" y="34">R6</text>
<text x="188.2" y="34">PWR_FLAG</text>
<text x="202.8" y="35.3">U2</text>
<text x="211.9" y="35">DW01A</text>
<text x="25.3" y="37.1">USB-C 6P</text>
<text x="48.2" y="40.6">VBUS</text>
<text x="60.9" y="39.3">VBUS</text>
<text x="99" y="38">VBUS</text>
<text x="129" y="39.3">+BATT</text>
<text x="182.8" y="36.5">100R</text>
<text x="186.5" y="41.6">C3</text>
<text x="203.7" y="39.1">VCC</text>
<text x="227.2" y="41.6">R7</text>
<text x="296.7" y="40.6">+BATT</text>
<text x="315" y="40.3">XC6220B331MR</text>
<text x="321.2" y="37.8">U3</text>
<text x="342.8" y="40.6">+3V3</text>
<text x="370.3" y="38">+BATT</text>
<text x="34.5" y="44.1">VBUS</text>
<text x="66" y="48">C1</text>
<text x="93.6" y="45.2">U1</text>
<text x="108.1" y="45.2">TP4056</text>
<text x="134.6" y="48">C2</text>
<text x="153.7" y="48">J2</text>
<text x="183.1" y="44.1">100nF</text>
<text x="203.7" y="44.1">GND</text>
<text x="209.2" y="45.2" transform="rotate(-90 209.2 45.2)">OD</text>
<text x="214.3" y="45.2" transform="rotate(-90 214.3 45.2)">OC</text>
<text x="215.2" y="44.1">CS</text>
<text x="227.4" y="46.7">1k</text>
<text x="232.9" y="47.7">GND</text>
<text x="302.2" y="46.7">C4</text>
<text x="315.4" y="44.1">VIN</text>
<text x="324.7" y="44.1">VOUT</text>
<text x="348" y="46.7">C5</text>
<text x="358.1" y="46.7">C6</text>
<text x="375.9" y="46.7">R8</text>
<text x="64.7" y="53.3">VBUS</text>
<text x="66" y="50.5">10uF</text>
<text x="82.5" y="53">D1</text>
<text x="86.3" y="48.2">VBUS</text>
<text x="94.5" y="51.8">CE</text>
<text x="102.6" y="49.6" transform="rotate(-90 102.6 49.6)">V</text>
<text x="105.2" y="51.8">BAT</text>
<text x="111.2" y="48.2">+BATT</text>
<text x="134.6" y="50.5">10uF</text>
<text x="162" y="48.2">+BATT</text>
<text x="302.2" y="49.2">10uF</text>
<text x="315.4" y="49.2">CE</text>
<text x="323.5" y="50.3" transform="rotate(-90 323.5 50.3)">GND</text>
<text x="348" y="49.2">22uF</text>
<text x="358.1" y="49.2">100nF</text>
<text x="375.9" y="49.2">1M</text>
<text x="35.6" y="56.8">CC1</text>
<text x="35.6" y="59.4">CC2</text>
<text x="61.4" y="59.1">GND</text>
<text x="72.3" y="54.3">R4</text>
<text x="72.4" y="59.4">1k</text>
<text x="94.5" y="59.4">STDBY</text>
<text x="94.5" y="56.8">CHRG</text>
<text x="103.3" y="59.4">PROG</text>
<text x="103.6" y="56.8">TEMP</text>
<text x="130" y="59.1">GND</text>
<text x="149.6" y="59.4">18650 cell</text>
<text x="297.7" y="57.9">GND</text>
<text x="343.4" y="57.9">GND</text>
<text x="353.5" y="57.9">GND</text>
<text x="375.9" y="55.6">R9</text>
<text x="375.9" y="58.1">1M</text>
<text x="386.1" y="55.6">C7</text>
<text x="386.1" y="58.1">100nF</text>
<text x="23.8" y="62.5" transform="rotate(-90 23.8 62.5)">SHIELD</text>
<text x="31.4" y="62.5" transform="rotate(-90 31.4 62.5)">GND</text>
<text x="44" y="65.7">5.1k</text>
<text x="45.5" y="63.2">R2</text>
<text x="54.1" y="65.7">5.1k</text>
<text x="55.7" y="63.2">R1</text>
<text x="64.7" y="63.4">VBUS</text>
<text x="72.3" y="64.5">R5</text>
<text x="81.8" y="60.7">RED</text>
<text x="82.5" y="63.2">D2</text>
<text x="100" y="65.6" transform="rotate(-90 100 65.6)">EPAD</text>
<text x="102.6" y="65.6" transform="rotate(-90 102.6 65.6)">GND</text>
<text x="121.9" y="61.9">R3</text>
<text x="121.9" y="64.5">2k</text>
<text x="122.4" y="60.4">GND</text>
<text x="203.2" y="60.7">Q1</text>
<text x="214.6" y="60.7">FS8205A</text>
<text x="296.7" y="66">+BATT</text>
<text x="320.5" y="62.9">GND</text>
<text x="72.4" y="69.5">1k</text>
<text x="80.6" y="70.8">GREEN</text>
<text x="203.7" y="69.5">S1</text>
<text x="209.2" y="68" transform="rotate(-90 209.2 68)">D</text>
<text x="214.3" y="68" transform="rotate(-90 214.3 68)">D</text>
<text x="215.3" y="69.5">S2</text>
<text x="371.3" y="66.7">GND</text>
<text x="381.5" y="66.7">GND</text>
<text x="20.8" y="75.6">GND</text>
<text x="28.4" y="75.6">GND</text>
<text x="48.7" y="74.4">GND</text>
<text x="58.9" y="74.4">GND</text>
<text x="99.5" y="75.6">GND</text>
<text x="117.3" y="73.1">GND</text>
<text x="203.7" y="72.1">S1</text>
<text x="203.7" y="74.6">G1</text>
<text x="215.2" y="74.6">G2</text>
<text x="215.3" y="72.1">S2</text>
<text x="231.6" y="73.1">GND</text>
<text x="302.2" y="74.6">C8</text>
<text x="302.2" y="77.2">22uF</text>
<text x="297.7" y="85.8">GND</text>
<text x="177.7" y="116.8">+3V3</text>
<text x="190.4" y="119.3">+3V3</text>
<text x="317" y="116.8">+BATT</text>
<text x="329.7" y="119.3">+BATT</text>
<text x="50.8" y="124.2">U4</text>
<text x="119.3" y="120.6">+3V3</text>
<text x="182.9" y="125.4">R12</text>
<text x="322.6" y="125.4">R17</text>
<text x="373.3" y="124.2">D3</text>
<text x="38" y="126.9">+3V3</text>
<text x="51.3" y="128">5V</text>
<text x="51.3" y="130.5">3V3</text>
<text x="64.7" y="130.5">GPIO1</text>
<text x="64.7" y="128">GPIO0</text>
<text x="124.4" y="129.2">R10</text>
<text x="124.4" y="131.8">100k</text>
<text x="182.9" y="128">100k</text>
<text x="195.6" y="129.2">Q3</text>
<text x="195.6" y="131.8">AO3401A</text>
<text x="322.6" y="128">100k</text>
<text x="335.3" y="129.2">Q5</text>
<text x="335.3" y="131.8">AO3401A</text>
<text x="359.4" y="126.7">L1</text>
<text x="372.1" y="126.7">SS34</text>
<text x="396.7" y="126.9">+5V</text>
<text x="64.7" y="135.6">GPIO3</text>
<text x="64.7" y="133">GPIO2</text>
<text x="335.5" y="135.6">PWR_FLAG</text>
<text x="355.5" y="136.9">U5</text>
<text x="358.1" y="133">10uH</text>
<text x="362" y="136.9">MT3608</text>
<text x="381.2" y="135.6">22uF</text>
<text x="382.2" y="133">C13</text>
<text x="401.3" y="133">C14</text>
<text x="401.3" y="135.6">22uF</text>
<text x="64.7" y="140.7">GPIO5</text>
<text x="64.7" y="143.2">GPIO6</text>
<text x="64.7" y="138.1">GPIO4</text>
<text x="123.7" y="141.9">SW1</text>
<text x="205.7" y="140.7">C9</text>
<text x="205.7" y="143.2">1uF</text>
<text x="342.9" y="143.2">C12</text>
<text x="356.1" y="140.7">IN</text>
<text x="362.4" y="140.7">SW</text>
<text x="64.7" y="145.7">GPIO7</text>
<text x="64.7" y="148.3">GPIO8</text>
<text x="123.1" y="144.5">WAKE</text>
<text x="175.2" y="147">Q2</text>
<text x="175.2" y="149.6">2N7002</text>
<text x="314.9" y="147">Q4</text>
<text x="314.9" y="149.6">2N7002</text>
<text x="342.9" y="145.7">22uF</text>
<text x="356.1" y="145.7">EN</text>
<text x="361.6" y="146.8" transform="rotate(-90 361.6 146.8)">GND</text>
<text x="362.7" y="145.7">FB</text>
<text x="381" y="145.7">R18</text>
<text x="381" y="148.3">75k</text>
<text x="386.6" y="144.2">GND</text>
<text x="396.7" y="144.2">GND</text>
<text x="63.5" y="153.4">GPIO10</text>
<text x="63.5" y="155.9">GPIO20</text>
<text x="64.7" y="150.8">GPIO9</text>
<text x="130" y="154.4">GND</text>
<text x="162.5" y="150.8">R11</text>
<text x="162.5" y="153.4">100k</text>
<text x="201.1" y="151.8">GND</text>
<text x="241.9" y="155.9">R13</text>
<text x="262.9" y="155.9">J4</text>
<text x="302.2" y="150.8">R16</text>
<text x="302.2" y="153.4">100k</text>
<text x="338.3" y="154.4">GND</text>
<text x="41.1" y="162">GND</text>
<text x="51.3" y="158.4">GND</text>
<text x="63.5" y="158.4">GPIO21</text>
<text x="158" y="162">GND</text>
<text x="170.7" y="159.5">GND</text>
<text x="229.8" y="161">C10</text>
<text x="241.3" y="161">330R</text>
<text x="297.7" y="162">GND</text>
<text x="310.4" y="159.5">GND</text>
<text x="358.6" y="156.9">GND</text>
<text x="381" y="157.2">R19</text>
<text x="381" y="159.7">10k</text>
<text x="50.8" y="162.3">ESP32-C3 SuperMini</text>
<text x="227.6" y="163.5">100nF</text>
<text x="254.5" y="167.1">GND</text>
<text x="261.9" y="166.1">SOIL</text>
<text x="234.2" y="172.2">GND</text>
<text x="376.4" y="168.3">GND</text>
<text x="35.7" y="209.2">US supply</text>
<text x="38.8" y="206.7">JP2</text>
<text x="160.5" y="208.2">+5V</text>
<text x="166.4" y="206.7">Pump supply</text>
<text x="170.9" y="204.2">JP1</text>
<text x="179.8" y="208.2">+BATT</text>
<text x="28.4" y="210.8">+5V</text>
<text x="200.6" y="221.9">C16</text>
<text x="50.8" y="227">C11</text>
<text x="104.1" y="223.2">J5</text>
<text x="200.6" y="224.5">22uF</text>
<text x="215.8" y="225.8">C15</text>
<text x="236.2" y="225.8">D4</text>
<text x="284.7" y="224.5">PWR_FLAG</text>
<text x="300" y="224.5">PWR_FLAG</text>
<text x="315.2" y="224.5">PWR_FLAG</text>
<text x="330.4" y="224.5">PWR_FLAG</text>
<text x="50.8" y="229.6">100nF</text>
<text x="74.2" y="232.1">R14</text>
<text x="196.1" y="233.1">GND</text>
<text x="213.6" y="228.3">100nF</text>
<text x="236.2" y="228.3">SS34</text>
<text x="252.8" y="229.6">J3</text>
<text x="292.1" y="231.1">VBUS</text>
<text x="338.3" y="231.1">+5V</text>
<text x="358.6" y="229">H1</text>
<text x="370.6" y="229">H2</text>
<text x="382.6" y="229">H3</text>
<text x="394.6" y="229">H4</text>
<text x="46.2" y="238.2">GND</text>
<text x="60.9" y="239.7">R15</text>
<text x="73.6" y="237.2">330R</text>
<text x="89.4" y="235.7">GND</text>
<text x="104.1" y="237.2">ULTRASONIC</text>
<text x="203.8" y="239.7">R20</text>
<text x="251.2" y="237.2">PUMP</text>
<text x="302.7" y="238.2">GND</text>
<text x="358.5" y="237">M3</text>
<text x="370.5" y="237">M3</text>
<text x="382.5" y="237">M3</text>
<text x="394.5" y="237">M3</text>
<text x="60.9" y="242.3">10k</text>
<text x="67.2" y="241">D5</text>
<text x="203.2" y="244.8">100R</text>
<text x="214.6" y="244.8">R21</text>
<text x="226" y="241">Q6</text>
<text x="226" y="243.5">AO3400A</text>
<text x="64.7" y="248.6">B5819W</text>
<text x="214.6" y="247.3">100k</text>
<text x="210" y="256">GND</text>
<text x="221.5" y="253.4">GND</text>
</g>
<g font-size="1.3" fill="#a90000">
<text x="201.2" y="38">5</text>
<text x="41.9" y="43">A9</text>
<text x="101.5" y="45.2" transform="rotate(-90 101.5 45.2)">4</text>
<text x="201.2" y="43">6</text>
<text x="208.1" y="47.7" transform="rotate(-90 208.1 47.7)">1</text>
<text x="213.2" y="47.7" transform="rotate(-90 213.2 47.7)">3</text>
<text x="219" y="43">2</text>
<text x="311.7" y="43">1</text>
<text x="332" y="43">5</text>
<text x="92" y="50.7">8</text>
<text x="109.8" y="50.7">5</text>
<text x="159.9" y="50.7">1</text>
<text x="159.9" y="53.2">2</text>
<text x="311.7" y="48.1">3</text>
<text x="41.8" y="58.3">B5</text>
<text x="41.9" y="55.7">A5</text>
<text x="92" y="58.3">6</text>
<text x="92" y="55.7">7</text>
<text x="109.8" y="55.7">1</text>
<text x="109.8" y="58.3">2</text>
<text x="322.4" y="54.1" transform="rotate(-90 322.4 54.1)">2</text>
<text x="208.1" y="64.2" transform="rotate(-90 208.1 64.2)">1</text>
<text x="213.2" y="64.2" transform="rotate(-90 213.2 64.2)">8</text>
<text x="22.7" y="67.4" transform="rotate(-90 22.7 67.4)">SH</text>
<text x="30.3" y="67.9" transform="rotate(-90 30.3 67.9)">A12</text>
<text x="98.9" y="68" transform="rotate(-90 98.9 68)">9</text>
<text x="101.5" y="68" transform="rotate(-90 101.5 68)">3</text>
<text x="199.9" y="68.4">2</text>
<text x="199.9" y="71">3</text>
<text x="220.2" y="71">6</text>
<text x="220.2" y="68.4">7</text>
<text x="199.9" y="73.5">4</text>
<text x="220.2" y="73.5">5</text>
<text x="46.9" y="129.4">11</text>
<text x="47.5" y="126.9">9</text>
<text x="72.3" y="131.9">14</text>
<text x="72.3" y="129.4">15</text>
<text x="72.3" y="126.9">16</text>
<text x="186" y="129.4">1</text>
<text x="192.9" y="126.5" transform="rotate(-90 192.9 126.5)">2</text>
<text x="325.7" y="129.4">1</text>
<text x="332.6" y="126.5" transform="rotate(-90 332.6 126.5)">2</text>
<text x="72.3" y="137">12</text>
<text x="72.3" y="134.5">13</text>
<text x="192.9" y="134.1" transform="rotate(-90 192.9 134.1)">3</text>
<text x="332.6" y="134.1" transform="rotate(-90 332.6 134.1)">3</text>
<text x="72.9" y="139.6">1</text>
<text x="72.9" y="142.1">2</text>
<text x="353.6" y="139.6">5</text>
<text x="366.3" y="139.6">1</text>
<text x="72.9" y="144.6">3</text>
<text x="72.9" y="147.2">4</text>
<text x="72.9" y="149.7">5</text>
<text x="165.6" y="147.2">1</text>
<text x="172.6" y="144.2" transform="rotate(-90 172.6 144.2)">3</text>
<text x="305.3" y="147.2">1</text>
<text x="312.3" y="144.2" transform="rotate(-90 312.3 144.2)">3</text>
<text x="353.6" y="144.6">4</text>
<text x="360.5" y="149.3" transform="rotate(-90 360.5 149.3)">2</text>
<text x="366.3" y="144.6">3</text>
<text x="72.9" y="152.3">6</text>
<text x="72.9" y="154.8">7</text>
<text x="172.6" y="151.9" transform="rotate(-90 172.6 151.9)">2</text>
<text x="312.3" y="151.9" transform="rotate(-90 312.3 151.9)">2</text>
<text x="46.9" y="157.3">10</text>
<text x="72.9" y="157.3">8</text>
<text x="260.3" y="157.3">1</text>
<text x="260.3" y="159.9">2</text>
<text x="260.3" y="162.4">3</text>
<text x="36.1" y="213.2">1</text>
<text x="43.7" y="213.2">3</text>
<text x="168.2" y="210.7">1</text>
<text x="172.6" y="214.1" transform="rotate(-90 172.6 214.1)">2</text>
<text x="175.8" y="210.7">3</text>
<text x="40.5" y="216.6" transform="rotate(-90 40.5 216.6)">2</text>
<text x="97.7" y="223.4">1</text>
<text x="97.7" y="225.9">2</text>
<text x="97.7" y="228.5">3</text>
<text x="97.7" y="231">4</text>
<text x="250.1" y="231">1</text>
<text x="250.1" y="233.5">2</text>
<text x="223.4" y="238.2" transform="rotate(-90 223.4 238.2)">3</text>
<text x="216.4" y="241.2">1</text>
<text x="223.4" y="245.8" transform="rotate(-90 223.4 245.8)">2</text>
</g>
<g font-size="1.3" fill="#0f0f0f">
<text x="170.2" y="53.2">BAT-</text>
<text x="192.9" y="53.4" transform="rotate(-90 192.9 53.4)">BAT-</text>
<text x="208.2" y="53.6" transform="rotate(-90 208.2 53.6)">OD</text>
<text x="213.2" y="53.6" transform="rotate(-90 213.2 53.6)">OC</text>
<text x="393.7" y="51.9">BAT_ADC</text>
<text x="190.5" y="68.5">BAT-</text>
<text x="192.8" y="73.5">OD</text>
<text x="226" y="73.5">OC</text>
<text x="81.3" y="126.9">SENS_EN</text>
<text x="81.3" y="129.4">BAT_ADC</text>
<text x="81.3" y="137">SOIL_ADC</text>
<text x="81.3" y="134.5">BTN</text>
<text x="110.5" y="137">BTN</text>
<text x="213.3" y="137">3V3_SW</text>
<text x="81.3" y="139.6">PUMP_EN</text>
<text x="81.3" y="142.1">TRIG</text>
<text x="332.7" y="139.6">VBAT_SW</text>
<text x="81.3" y="144.7">ECHO</text>
<text x="146.4" y="147.2">SENS_EN</text>
<text x="284.9" y="147.2">BOOST_EN</text>
<text x="81.3" y="152.3">BOOST_EN</text>
<text x="219.6" y="157.4">SOIL_ADC</text>
<text x="249.2" y="159.9">3V3_SW</text>
<text x="50.8" y="213.2">3V3_SW</text>
<text x="172.7" y="218.3">PUMP_V</text>
<text x="40.6" y="223.4">US_VCC</text>
<text x="58.3" y="233.7" transform="rotate(-90 58.3 233.7)">3V3_SW</text>
<text x="65.5" y="233.6">TRIG</text>
<text x="238.7" y="233.6">PUMP_N</text>
<text x="325.1" y="233.6">BAT-</text>
<text x="45.5" y="243.7">ECHO</text>
<text x="190.4" y="241.2">PUMP_EN</text>
</g>
<g font-size="1.3" fill="#0000c2">
<text x="150" y="62.5">1 = cell +</text>
<text x="150" y="64.5">2 = cell -</text>
<text x="340" y="73.5">1M / 1M divider leaks only ~2 uA (old 100k/100k: 21 uA).</text>
<text x="340" y="75.5">C7 feeds the ADC sample capacitor.</text>
<text x="340" y="77.5">Firmware: multiply 2.0, calibrate against a multimeter.</text>
<text x="60" y="78.5">RED = charging, GREEN = full.</text>
<text x="60" y="80.5">LEDs run from USB only (0 uA from the battery).</text>
<text x="95" y="83.5">Charge current = 1200 V / R3 = 600 mA</text>
<text x="150" y="81.5">Cell(-) -&gt; FS8205A -&gt; board GND.</text>
<text x="150" y="83.5">Cuts off at ~2.4 V, ~4.3 V, short circuit and ~3 A.</text>
<text x="306" y="80.5">Bulk cap for</text>
<text x="306" y="82.5">WiFi bursts</text>
<text x="95" y="85.5">TEMP tied to GND = no NTC.</text>
<text x="150" y="85.5">Quiescent current ~3 uA.</text>
<text x="100" y="161.5">Button: wake from deep sleep</text>
<text x="14" y="166.5">5V pin left open: the module is fed on 3V3 from U3,</text>
<text x="100" y="163.5">(GPIO0-5 can wake the C3).</text>
<text x="100" y="165.5">GPIO2/8/9 are strapping pins:</text>
<text x="100" y="167.6">left unused on purpose.</text>
<text x="150" y="167.5">GPIO0 high = sensors on.</text>
<text x="14" y="168.5">bypassing its own LDO.</text>
<text x="14" y="170.5">Flash over USB on the module or OTA.</text>
<text x="150" y="169.5">Gate pull-ups keep the rail off</text>
<text x="150" y="171.5">while the ESP sleeps (0 uA).</text>
<text x="284" y="169.5">Q5 cuts the battery from the boost while asleep (0 uA).</text>
<text x="284" y="171.5">Vout = 0.6 V x (1 + R18/R19) = 5.1 V, ~0.5-0.8 A from one cell.</text>
<text x="222" y="175.5">Capacitive Soil Moisture Sensor v2.0.0</text>
<text x="222" y="177.5">J4: 1 = AOUT, 2 = VCC, 3 = GND</text>
<text x="283" y="200.5">GPIO map (same as the prototype + GPIO3, GPIO10):</text>
<text x="284.9" y="202.5">GPIO0 SENS_EN</text>
<text x="302.8" y="202.5">GPIO1 BAT_ADC</text>
<text x="320.3" y="202.5">GPIO3 BTN</text>
<text x="334.4" y="202.5">GPIO4 SOIL_ADC</text>
<text x="283" y="206.6">Sleep budget: ESP32-C3 ~5 uA + XC6220 ~8 uA + DW01A ~3 uA + divider ~2 uA = ~18 uA</text>
<text x="283" y="208.6">Check the SuperMini pin order against the silkscreen on the back of your module!</text>
<text x="284.9" y="204.5">GPIO5 PUMP_EN</text>
<text x="303.2" y="204.5">GPIO6 TRIG</text>
<text x="319.8" y="204.5">GPIO7 ECHO</text>
<text x="334.4" y="204.5">GPIO10 BOOST_EN</text>
<text x="14" y="253.5">JP2 default 1-2 = 5 V (works with HC-SR04 and HC-SR04P).</text>
<text x="14" y="255.5">Cut and bridge 2-3 for a 3.3 V-only sensor.</text>
<text x="14" y="257.5">ECHO goes through a Schottky + pull-up, so a 5 V echo</text>
<text x="14" y="259.6">never reaches the ESP32-C3 pin.</text>
<text x="14" y="261.6">J5: 1 = VCC, 2 = TRIG, 3 = ECHO, 4 = GND</text>
<text x="150" y="259.5">JP1 default 1-2 = pump on the 5 V boost (5 V pumps).</text>
<text x="150" y="261.5">Cut and bridge 2-3 to run a 3 V pump straight from the cell.</text>
<text x="150" y="263.5">Firmware: switch BOOST_EN on before PUMP_EN.</text>
<text x="150" y="265.6">D4 = flyback diode, C15 = motor noise.</text>
</g>
<text font-size="1" fill="#006464" x="102.6" y="48.5" transform="rotate(-90 102.6 48.5)">CC</text>
</svg>
